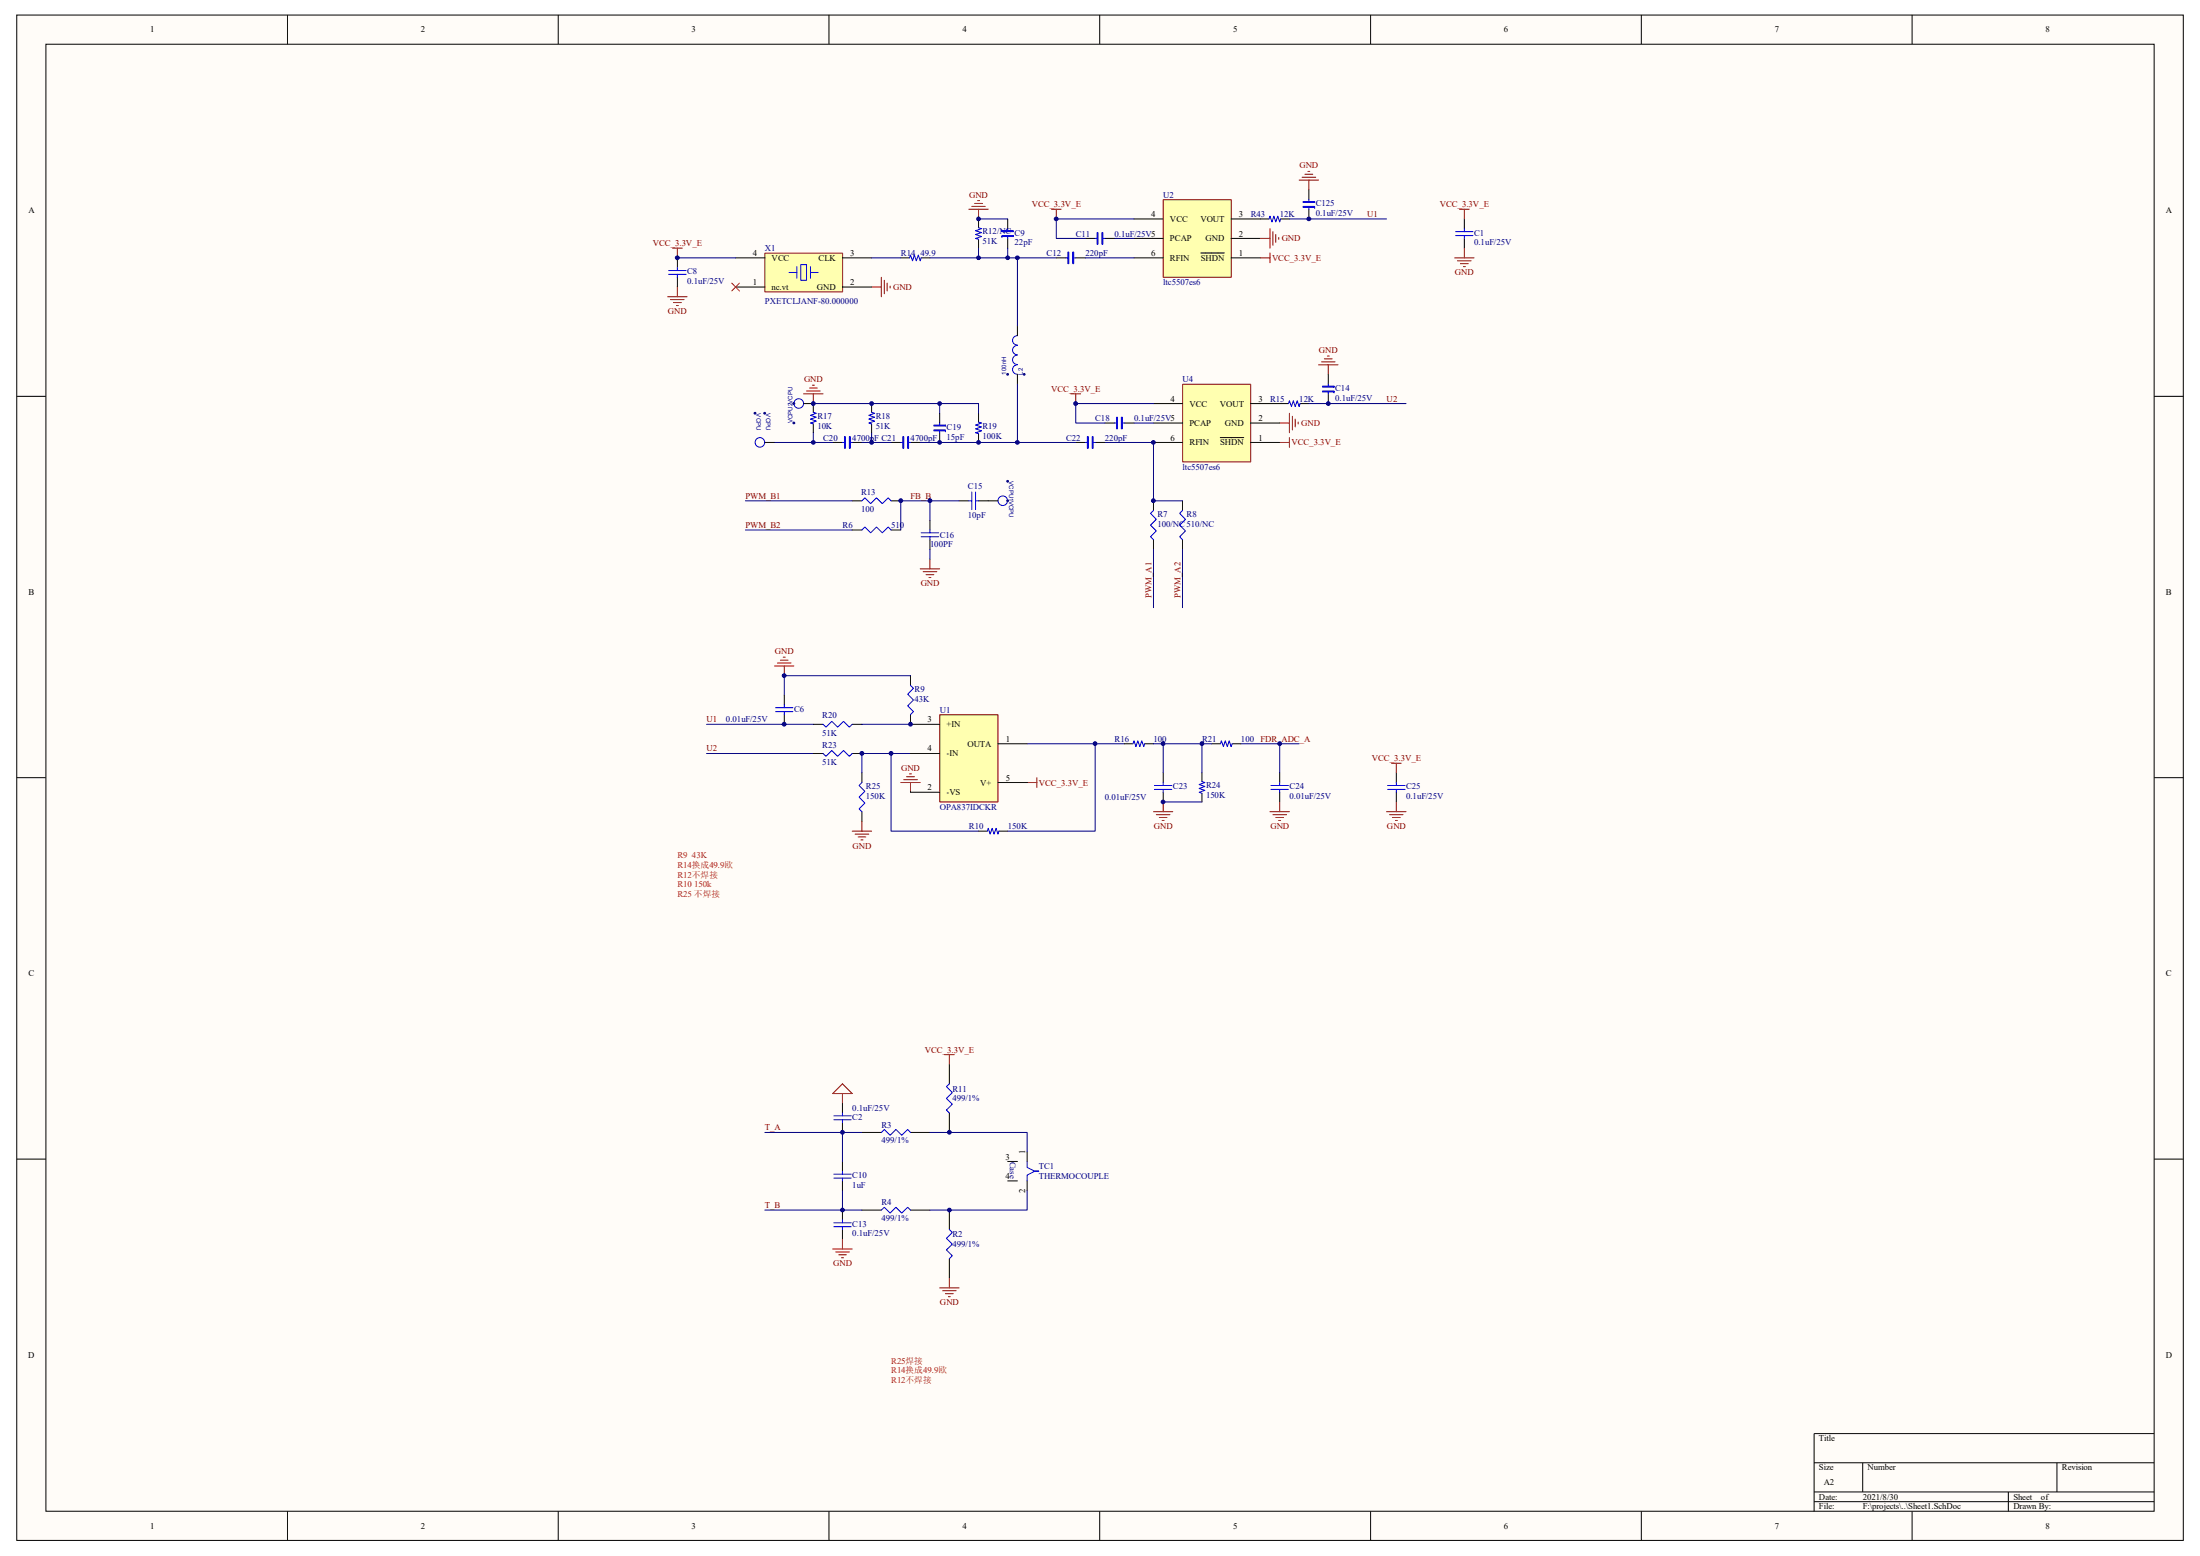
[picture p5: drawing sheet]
<svg xmlns="http://www.w3.org/2000/svg" width="297mm" height="210mm" viewBox="0 0 297 210" stroke-linecap="round" stroke-linejoin="round" font-family="sans-serif">
<path d="M2.3 2.1h292.5v205.8h-292.5z" fill="#fffcf8"/>
<path d="M2.3 2h292.5v205.9h-292.5z" fill="none" stroke="#000" stroke-width=".14"/>
<path d="M6.2 6h284.6v197.9h-284.6z" fill="#fffcf8"/>
<g fill="none" stroke="#000" stroke-width=".14">
<path d="M6.2 6h284.6v197.9h-284.6zM38.8 2v3.9M75.4 2v3.9M111.9 2v3.9M148.5 2v3.9M185.1 2v3.9M221.6 2v3.9M258.2 2v3.9M2.3 53.5h3.9M103.3 59.7h1.3M290.8 53.5h4M115.1 67.6h1.3"/>
<path d="M115.1 71.5h1.3M120.3 67.6h1.3M120.3 71.5h1.3M125.6 70.2v1.3M125.6 72.8v1.3M129.5 67.6h1.3M132.1 67.6h2.6M155.7 67.6v1.3M155.7 72.8v1.3M159.7 67.6v1.3M159.7 72.8v1.3M2.3 104.9h3.9"/>
<path d="M290.8 104.9h4M2.3 156.4h3.9M113.7 148.9v1.3M113.7 151.5v1.3M113.7 156.7v1.4M113.7 159.4v1.3M116.4 152.8h2.6M122.9 152.8h2.7M128.2 143.6v2.7M128.2 150.2v2.6M136.1 156.7h1.3M136.1 159.4h1.3"/>
<path d="M138.7 155.4v1.3M138.7 159.4v1.3M290.8 156.4h4M113.7 163.3v1.3M113.7 165.9v1.3M116.4 163.3h2.6M122.9 163.3h2.7M128.2 163.3v2.6M128.2 169.9v2.6M244.9 197.4h45.9M251.5 197.4v3.9M277.7 197.4v3.9"/>
<path d="M290.8 193.5h-45.9v10.5M38.8 204v3.9M75.4 204v3.9M111.9 204v3.9M148.5 204v3.9M185.1 204v3.9M221.6 204v3.9M244.9 201.3h45.9M244.9 202.6h45.9M258.2 204v3.9M271.2 201.3v2.7"/>
</g>
<g fill="none" stroke="#00f" stroke-width=".14">
<path d="M116.4 67.6l.4-.4 .8 .8 .7-.8 .8 .8 .8-.8 .4 .4M116.4 71.5l.4-.4 .8 .8 .7-.8 .8 .8 .8-.8 .4 .4M124.4 72.4h2.3M124.4 71.9h2.3M125.6 71.5v.4M125.6 72.4v.4M130.8 67.6h.4M131.2 66.4v2.4M131.7 67.6h.4M131.7 66.4v2.4M155.7 68.9l-.4 .4 .8 .8-.8 .8 .8 .7-.8 .8 .4 .4M159.7 68.9l-.4 .4 .8 .8-.8 .8 .8 .7-.8 .8 .4 .4"/>
<path d="M112.6 150.6h2.3M112.6 151.1h2.3M112.6 159h2.3M112.6 158.5h2.3M113.7 150.2v.4M113.7 151.1v.4M113.7 158.1v.4M113.7 159v.4M119 152.8l.4-.4 .8 .8 .8-.8 .7 .8 .9-.8 .3 .4M128.2 146.3l-.4 .3 .8 .8-.8 .8 .8 .8-.8 .8 .4 .4M138.7 156.7v.8l1 .6h.5h-.5l-1 .5v.8M112.6 165.5h2.3"/>
<path d="M112.6 165h2.3M113.7 164.6v.4M113.7 165.5v.4M119 163.3l.4-.4 .8 .8 .8-.8 .7 .8 .9-.8 .3 .4M128.2 165.9l.4 .4-.8 .8 .8 .8-.8 .8 .8 .8-.4 .4"/>
<circle cx="102.6" cy="59.7" r=".65"/>
<circle cx="135.4" cy="67.6" r=".64"/>
</g>
<path d="M103.3 152.8h13.1M113.7 152.8v3.9M125.6 152.8h13.1v2.6M103.3 163.3h13.1M113.7 160.7v2.6M138.7 160.7v2.6h-13.1" fill="none" stroke="#000080" stroke-width=".14"/>
<g fill="none" stroke="#800000" stroke-width=".14">
<path d="M112.4 147.6l1.3-1.3 1.4 1.3zM113.7 147.6v1.3M127.5 142.3h1.3M128.2 142.3v1.3M112.4 168.6h2.7M112.8 169h1.9M113.2 169.3h1.1M113.6 169.7h.3M113.7 167.2v1.4M126.9 173.8h2.6M127.3 174.2h1.8M127.7 174.6h1"/>
<path d="M128.1 175h.2M128.2 172.5v1.3"/>
</g>
<g fill="#000080" stroke="#000080" stroke-width=".14">
<path d="M101.8 55.7h.2v.2h-.2z" fill-rule="evenodd"/>
<path d="M103.2 55.7h.1v.2h-.1z" fill-rule="evenodd"/>
<path d="M136 64.9h.1v.1h-.1z" fill-rule="evenodd"/>
<path d="M136 67.5h.1v.2h-.1z" fill-rule="evenodd"/>
</g>
<path d="M103.3 34.2h10.5v5.2h-10.5z" fill="#ffffb0"/>
<g fill="none" stroke="#800000" stroke-width=".14">
<path d="M90.8 33.5h1.3M91.5 33.5v1.3M91.5 38.7v1.3M103.3 34.2h10.5v5.2h-10.5zM117.7 38.7h1.3M119 37.4v2.6M119.4 37.8v1.8M119.8 38.2v1.1M120.2 38.6v.3M90.1 40h2.7M90.5 40.4h1.9M90.9 40.8h1.1"/>
<path d="M91.3 41.2h.3M124.2 76.8h2.7M124.6 77.2h1.9M125 77.6h1.1M125.4 77.9h.3M125.6 75.5v1.3M115.1 112.2h2.6M115.5 112.6h1.8M115.9 112.9h1M116.2 113.3h.3M116.4 110.8v1.4M121.6 105.6h2.6"/>
<path d="M122 105.2h1.9M122.4 104.8h1.1M122.8 104.4h.3M122.9 105.6v1.3M138.7 105.6h1.3M140 104.9v1.4"/>
</g>
<path d="M90.3 37h2.3M90.3 36.5h2.3M91.5 36.1v.4M91.5 37v.4M106.5 36.8h1.1M107.6 36v1.5M108.1 35.7h.8v2.1h-.8zM109.4 36v1.5M109.4 36.8h1.1M116.4 105.6l-.4 .4 .8 .8-.8 .8 .8 .8-.8 .8 .4 .3M133.3 112.2l.1-.4 .3 .8 .3-.8 .2 .8 .3-.8 .2 .8 .2-.4" fill="none" stroke="#00f" stroke-width=".14"/>
<path d="M91.5 34.8v1.3M91.5 37.4v1.3M99.3 38.7h4M99.3 34.8h4M113.7 38.7h4M113.7 34.8h4M116.4 104.3v1.3M116.4 109.5v1.3M132.1 112.2h1.2M134.9 112.2h1.2" fill="none" stroke="#000" stroke-width=".14"/>
<path d="M98.8 38.2l1 1.1M99.8 38.2l-1 1.1" fill="none" stroke="#f00" stroke-width=".14"/>
<g fill="none" stroke="#000080" stroke-width=".14">
<path d="M91.5 34.8h7.8M149.2 59.7h6.5v7.9h4M100.6 67.6h14.5M100.6 71.5h14.5M125.6 67.6v2.6M125.6 74.1v1.4M129.5 67.6h-7.9v3.9M155.7 74.1v7.9M159.7 74.1v7.9M120.3 101.7v10.5h11.8M122.9 101.7h-6.5v2.6M138.7 100.4h13.1"/>
<path d="M147.9 100.4v11.8h-11.8"/>
</g>
<path d="M126.9 96.5h7.8v11.7h-7.8z" fill="#ffffb0"/>
<g fill="none" stroke="#800000" stroke-width=".14">
<path d="M126.9 96.5h7.8v11.7h-7.8zM155.7 109.5h2.6M156.1 109.9h1.9M156.5 110.3h1.1M156.9 110.7h.3M157.1 108.2v1.3M187.2 109.5h2.6M187.6 109.9h1.8M187.9 103h1.3M188 110.3h1.1M188.4 110.7h.3M188.5 103v1.3"/>
<path d="M188.5 108.2v1.3"/>
</g>
<path d="M122.9 97.7h4M122.9 101.7h4M122.9 106.9h4M134.7 100.4h4M134.7 105.6h4M151.8 100.4h1.2M154.6 100.4h1.1M157.1 104.3v1.3M157.1 106.9v1.3M188.5 104.3v1.3M188.5 106.9v1.3" fill="none" stroke="#000" stroke-width=".14"/>
<path d="M153 100.4l.1-.4 .3 .8 .2-.8 .3 .8 .3-.8 .2 .8 .2-.4M155.9 106h2.3M155.9 106.5h2.3M157.1 105.6v.4M157.1 106.5v.4M187.3 106h2.4M187.3 106.5h2.4M188.5 105.6v.4M188.5 106.5v.4" fill="none" stroke="#00f" stroke-width=".14"/>
<path d="M95.4 101.7h14.4" fill="none" stroke="#000080" stroke-width=".14"/>
<path d="M157.1 27h9.1v10.4h-9.1z" fill="#ffffb0"/>
<g fill="none" stroke="#800000" stroke-width=".14">
<path d="M130.8 28.2h2.6M131.2 27.9h1.8M131.6 27.5h1M132 27.1h.2M132.1 28.2v1.3M142 28.2h1.3M142.6 28.2v1.3M157.1 26.9h9.1v10.5h-9.1zM170.2 34.8h1.3M170.2 32.2h1.3M171.5 30.9v2.6M171.5 34.1v1.4"/>
<path d="M171.9 31.3v1.8M172.3 31.6v1.1M172.7 32v.3M175.4 24.3h2.6M175.8 23.9h1.8M176.2 23.5h1M176.6 23.1h.2M176.7 24.3v1.3"/>
</g>
<g fill="none" stroke="#000" stroke-width=".14">
<path d="M121.6 34.8h1.2M124.4 34.8h1.2M132.1 29.5v1.2M132.1 32.3v1.2M136.1 29.5v1.4M136.1 32.2v1.3M142.6 34.8h1.3M145.2 34.8h1.4M146.6 32.2h1.3M149.2 32.2h1.3M153.1 34.8h4M153.1 32.2h4"/>
<path d="M153.1 29.5h4M162.1 34.1h3.2M166.2 34.8h4M166.2 32.2h4M166.2 29.5h5.1M172.9 29.5h1.2M176.7 25.6v1.3M176.7 28.2v1.3"/>
</g>
<path d="M122.8 34.8l.1-.4 .3 .8 .3-.8 .2 .8 .3-.8 .2 .8 .2-.4M132.1 30.7l.4 .2-.8 .2 .8 .3-.8 .2 .8 .3-.8 .3 .4 .1M136.1 30.9v.2M136.1 31.9v.3M143.9 34.8h.3M145 34.8h.2M147.9 32.2h.2M148.9 32.2h.3M171.3 29.5l.2-.3 .2 .8 .3-.8 .3 .8 .2-.8 .3 .8 .1-.5M176.7 26.9v.3M176.7 28v.2" fill="none" stroke="#00f" stroke-width=".14"/>
<g fill="#00f" stroke="#00f" stroke-width=".14">
<path d="M135.3 31.1h1.5v.2h-1.5z" fill-rule="evenodd"/>
<path d="M135.3 31.8v.1h1.5v-.1z" fill-rule="evenodd"/>
<path d="M144.2 34h.1v1.6h-.1z" fill-rule="evenodd"/>
<path d="M144.8 34h.2v1.6h-.2z" fill-rule="evenodd"/>
<path d="M148.1 31.4h.1v1.6h-.1z" fill-rule="evenodd"/>
<path d="M148.8 31.4h.1v1.6h-.1z" fill-rule="evenodd"/>
<path d="M175.9 27.9h1.6v.1h-1.6z" fill-rule="evenodd"/>
<path d="M175.9 27.2v.1h1.6v-.1z" fill-rule="evenodd"/>
</g>
<path d="M125.6 34.8h17M132.1 33.5v1.3M132.1 29.5h4M136.1 33.5v1.3M146.6 34.8h6.5M150.5 32.2h2.6M153.1 29.5h-10.5v2.7h4M174.1 29.5h13.1" fill="none" stroke="#000080" stroke-width=".14"/>
<path d="M159.7 51.9h9.2v10.4h-9.2z" fill="#ffffb0"/>
<g fill="none" stroke="#800000" stroke-width=".14">
<path d="M196.4 34.8h2.6M196.8 35.2h1.8M197.1 28.2h1.3M197.2 35.6h1M197.6 36h.2M197.7 28.2v1.3M197.7 33.5v1.3M108.5 53.1h2.6M108.9 52.8h1.8M109.3 52.4h1M109.7 52h.3M109.8 53.1v1.4"/>
<path d="M144.6 53.1h1.3M145.2 53.1v1.4M159.7 51.9h9.2v10.4h-9.2zM172.8 59.7h1.3M172.8 57.1h1.3M174.1 55.8v2.6M174.1 59.1v1.3M174.5 56.2v1.8M174.9 56.6v1M175.3 57v.2M178 49.2h2.7M178.4 48.8h1.9"/>
<path d="M178.8 48.4h1.1M179.2 48h.3M179.3 49.2v1.3M104.6 89.9h2.6M105 89.5h1.8M105.4 89.1h1M105.7 88.7h.3M105.9 89.9v1.3M171.5 109.5h2.6M171.9 109.9h1.8M172.3 110.3h1M172.7 110.7h.2"/>
<path d="M172.8 108.2v1.3"/>
</g>
<g fill="none" stroke="#000" stroke-width=".14">
<path d="M197.7 29.5v1.4M197.7 32.2v1.3M108.5 54.5h1.3v1.1M109.8 57.2v1.2M112.4 59.7h1.3M115.1 59.7h1.3M117.7 54.5v1.1M117.7 57.2v1.2M120.3 59.7h1.3M122.9 59.7h1.3M126.9 55.8v1.3M126.9 58.4v1.3"/>
<path d="M132.1 55.8v1.2M132.1 58.5v1.2M137.4 44v1.3M137.4 50.5v1.3M145.2 59.7h1.4M147.9 59.7h1.3M149.2 57.1h1.3M151.8 57.1h1.3M155.7 59.7h4M155.7 57.1h4M155.7 54.5h4M164.8 59.1h3.1"/>
<path d="M168.8 59.7h4M168.8 57.1h4M168.8 54.5h5.2M175.5 54.5h1.2M179.3 50.5v1.3M179.3 53.1v1.4M105.9 93.8v1.3M105.9 96.4v1.3M109.8 97.7h1.3M115.1 97.7h1.3M122.9 91.2v1.3M122.9 96.4v1.3"/>
<path d="M109.8 101.7h1.3M115.1 101.7h1.3M162.3 104.3v1.2M162.3 107.1v1.1M163.6 100.4h1.2M166.4 100.4h1.1M172.8 104.3v1.3M172.8 106.9v1.3"/>
</g>
<g fill="none" stroke="#00f" stroke-width=".14">
<path d="M196.5 31.3h2.4M196.5 31.8h2.4M197.7 30.9v.4M197.7 31.8v.4M109.8 55.6l.4 .2-.8 .2 .8 .3-.8 .3 .8 .2-.8 .3 .4 .1M113.7 59.7h.3M114.8 59.7h.3M117.7 55.6l.4 .2-.8 .2 .8 .3-.8 .3 .8 .2-.8 .3 .4 .1M121.6 59.7h.3M122.7 59.7h.2M126.9 57.1v.3M126.9 58.1v.3"/>
<path d="M132.1 57l.4 .1-.8 .3 .8 .2-.8 .3 .8 .2-.8 .3 .4 .1M137.4 49.2a.64 .64 0 0 0-.7 .7 .64 .64 0 0 0 .7 .6M137.4 47.9a.64 .64 0 0 0-.7 .7 .64 .64 0 0 0 .7 .6M137.4 46.6a.64 .64 0 0 0-.7 .6 .64 .64 0 0 0 .7 .7M137.4 45.3a.64 .64 0 0 0-.7 .6 .64 .64 0 0 0 .7 .7M146.6 59.7h.2M147.6 59.7h.3M150.5 57.1h.2M151.5 57.1h.3M174 54.5l.1-.4 .3 .8 .2-.8 .3 .8 .3-.8 .2 .8 .1-.4M179.3 51.8v.3M179.3 52.9v.2"/>
<path d="M104.7 95.5h2.4M104.7 96h2.4M105.9 95.1v.4M105.9 96v.4M111.1 97.7l.4 .4 .8-.8 .8 .8 .8-.8 .8 .8 .4-.4M122.9 92.5l.4 .4-.7 .8 .7 .8-.7 .7 .7 .8-.4 .4M111.1 101.7l.4 .4 .8-.8 .8 .8 .8-.8 .8 .8 .4-.4M162.3 105.5l.4 .1-.8 .3 .8 .2-.8 .3 .8 .3-.8 .2 .4 .2M164.8 100.4l.1-.4 .3 .8 .2-.8 .3 .8 .3-.8 .2 .8 .2-.4M171.6 106h2.4M171.6 106.5h2.4M172.8 105.6v.4"/>
<path d="M172.8 106.5v.4"/>
<circle cx="107.8" cy="54.5" r=".65"/>
</g>
<g fill="#00f" stroke="#00f" stroke-width=".14">
<path d="M146.8 58.9h.1v1.6h-.1z" fill-rule="evenodd"/>
<path d="M147.5 58.9h.1v1.6h-.1z" fill-rule="evenodd"/>
<path d="M150.7 56.3h.2v1.6h-.2z" fill-rule="evenodd"/>
<path d="M151.4 56.3h.1v1.6h-.1z" fill-rule="evenodd"/>
<path d="M178.6 52.8h1.5v.1h-1.5z" fill-rule="evenodd"/>
<path d="M178.6 52.1v.1h1.5v-.1z" fill-rule="evenodd"/>
<path d="M114 58.9h.1v1.6h-.1z" fill-rule="evenodd"/>
<path d="M114.7 58.9h.1v1.6h-.1z" fill-rule="evenodd"/>
<path d="M121.9 58.9h.1v1.6h-.1z" fill-rule="evenodd"/>
<path d="M122.6 58.9h.1v1.6h-.1z" fill-rule="evenodd"/>
<path d="M126.1 58h1.6v.1h-1.6z" fill-rule="evenodd"/>
<path d="M126.1 57.4v.1h1.6v-.1z" fill-rule="evenodd"/>
</g>
<g fill="none" stroke="#000080" stroke-width=".14">
<path d="M117.7 34.8h3.9M137.4 34.8v9.2M104.6 59.7h7.8M109.8 58.4v1.3M109.8 54.5h17.1v1.3M116.4 59.7h3.9M117.7 58.4v1.3M124.2 59.7h21M126.9 54.5h5.2v1.3M137.4 51.8v7.9M153.1 57.1h2.6M155.7 54.5h-10.5v2.6h4"/>
<path d="M176.7 54.5h13.1M95.4 97.7h14.4M116.4 97.7h6.5M122.9 91.2h-17v2.6M155.7 100.4h7.9M157.1 100.4v3.9M157.1 108.2h5.2M162.3 100.4v3.9M167.5 100.4h7.9M172.8 100.4v3.9"/>
</g>
<g fill="#000080" stroke="#000080" stroke-width=".14">
<path d="M136 50.4h.1v.2h-.1z" fill-rule="evenodd"/>
<path d="M91.3 34.6l.1-.1 .2 .1 .1 .2-.1 .2h-.1l-.3-.1z" fill-rule="evenodd"/>
<path d="M137.1 59.6l.3-.1h.1l.1 .2-.2 .2h-.2z" fill-rule="evenodd"/>
<path d="M137.2 34.6l.2-.1 .1 .1 .1 .2-.1 .2h-.1l-.3-.1z" fill-rule="evenodd"/>
<path d="M142.4 29.4l.2-.1 .2 .1v.3l-.2 .1-.2-.1-.1-.2z" fill-rule="evenodd"/>
<path d="M155.5 59.5h.4l.1 .2-.1 .2h-.2h-.2v-.2z" fill-rule="evenodd"/>
<circle cx="138.3" cy="50.5" r=".12"/>
<circle cx="107.2" cy="57.1" r=".12"/>
<circle cx="107.2" cy="54.5" r=".12"/>
<circle cx="105.9" cy="97.7" r=".25"/>
<circle cx="105.9" cy="91.2" r=".25"/>
<circle cx="109.8" cy="59.7" r=".25"/>
<circle cx="109.8" cy="54.5" r=".25"/>
<circle cx="113.7" cy="163.3" r=".25"/>
<circle cx="113.7" cy="152.8" r=".25"/>
<circle cx="116.4" cy="101.7" r=".25"/>
<circle cx="117.7" cy="59.7" r=".25"/>
<circle cx="117.7" cy="54.5" r=".25"/>
<circle cx="120.3" cy="101.7" r=".25"/>
<circle cx="121.6" cy="67.6" r=".25"/>
<circle cx="122.9" cy="97.7" r=".25"/>
<circle cx="125.6" cy="67.6" r=".25"/>
<circle cx="126.9" cy="59.7" r=".25"/>
<circle cx="126.9" cy="54.5" r=".25"/>
<circle cx="128.2" cy="163.3" r=".25"/>
<circle cx="128.2" cy="152.8" r=".25"/>
<circle cx="132.1" cy="59.7" r=".25"/>
<circle cx="132.1" cy="34.8" r=".25"/>
<circle cx="132.1" cy="29.5" r=".25"/>
<circle cx="136.1" cy="34.8" r=".25"/>
<circle cx="145.2" cy="54.5" r=".26"/>
<circle cx="147.8" cy="100.3" r=".25"/>
<circle cx="155.7" cy="67.6" r=".25"/>
<circle cx="157" cy="108.2" r=".25"/>
<circle cx="157" cy="100.4" r=".25"/>
<circle cx="162.3" cy="100.4" r=".25"/>
<circle cx="172.8" cy="100.4" r=".25"/>
<circle cx="176.7" cy="29.5" r=".25"/>
<circle cx="179.3" cy="54.5" r=".25"/>
</g>
<g font-size="1.2">
<text x="20.3" y="4.4">1</text>
<text x="56.8" y="4.4">2</text>
<text x="93.4" y="4.4">3</text>
<text x="129.9" y="4.4">4</text>
<text x="166.5" y="4.4">5</text>
<text x="203" y="4.4">6</text>
<text x="239.6" y="4.4">7</text>
<text x="276.2" y="4.4">8</text>
<text x="3.8" y="28.8">A</text>
<text x="155.4" y="29.3">4</text>
<text x="158" y="30">VCC</text>
<text x="162.1" y="30">VOUT</text>
<text x="167.3" y="29.3">3</text>
<text x="292.4" y="28.8">A</text>
<text x="101.6" y="34.5">4</text>
<text x="104.2" y="35.2">VCC</text>
<text x="110.5" y="35.2">CLK</text>
<text x="114.8" y="34.5">3</text>
<text x="155.4" y="34.5">6</text>
<text x="158" y="32.6">PCAP</text>
<text x="158" y="35.2">RFIN</text>
<text x="162.1" y="35.2">SHDN</text>
<text x="162.8" y="32.6">GND</text>
<text x="167.3" y="31.9">2</text>
<text x="167.3" y="34.5">1</text>
<text x="101.6" y="38.5">1</text>
<text x="104.2" y="39.1">nc.vt</text>
<text x="110.3" y="39.1">GND</text>
<text x="114.8" y="38.5">2</text>
<text x="158" y="54.2">4</text>
<text x="158" y="59.5">6</text>
<text x="160.6" y="54.9">VCC</text>
<text x="160.6" y="57.5">PCAP</text>
<text x="164.7" y="54.9">VOUT</text>
<text x="165.4" y="57.5">GND</text>
<text x="169.9" y="56.8">2</text>
<text x="169.9" y="54.2">3</text>
<text x="169.9" y="59.5">1</text>
<text x="160.6" y="60.1">RFIN</text>
<text x="164.8" y="60.1">SHDN</text>
<text x="3.8" y="80.3">B</text>
<text x="292.4" y="80.3">B</text>
<text x="125.2" y="97.5">3</text>
<text x="125.2" y="101.4">4</text>
<text x="127.8" y="98.1">+IN</text>
<text x="130.6" y="100.8">OUTA</text>
<text x="135.8" y="100.1">1</text>
<text x="125.2" y="106.7">2</text>
<text x="127.8" y="102.1">-IN</text>
<text x="127.8" y="107.3">-VS</text>
<text x="132.3" y="106">V+</text>
<text x="135.8" y="105.3">5</text>
<text x="3.8" y="131.7">C</text>
<text x="292.4" y="131.7">C</text>
<text x="138.4" y="155.7" transform="rotate(-90 138.4 155.7)">1</text>
<text x="135.7" y="156.5">3</text>
<text x="135.7" y="159.1">4</text>
<text x="138.4" y="161" transform="rotate(-90 138.4 161)">2</text>
<text x="3.8" y="183.2">D</text>
<text x="292.4" y="183.2">D</text>
<text x="245.6" y="194.5">Title</text>
<text x="245.6" y="198.4">Size</text>
<text x="245.6" y="202.4">Date:</text>
<text x="245.6" y="203.7">File:</text>
<text x="246.2" y="200.4">A2</text>
<text x="251.5" y="202.4">2021/8/30</text>
<text x="251.5" y="203.7">F:\projects\..\Sheet1.SchDoc</text>
<text x="252.2" y="198.4">Number</text>
<text x="271.8" y="203.7">Drawn By:</text>
<text x="271.8" y="202.4">Sheet</text>
<text x="275.6" y="202.4">of</text>
<text x="278.4" y="198.4">Revision</text>
<text x="20.3" y="206.3">1</text>
<text x="56.8" y="206.3">2</text>
<text x="93.4" y="206.3">3</text>
<text x="129.9" y="206.3">4</text>
<text x="166.5" y="206.3">5</text>
<text x="203" y="206.3">6</text>
<text x="239.6" y="206.3">7</text>
<text x="276.2" y="206.3">8</text>
</g>
<g font-size="1.2" fill="#800000">
<text x="175.5" y="22.7">GND</text>
<text x="130.8" y="26.7">GND</text>
<text x="139.3" y="28">VCC_3.3V_E</text>
<text x="184.6" y="29.3">U1</text>
<text x="194.4" y="28">VCC_3.3V_E</text>
<text x="88.1" y="33.2">VCC_3.3V_E</text>
<text x="171.7" y="35.2">VCC_3.3V_E</text>
<text x="173.1" y="32.6">GND</text>
<text x="120.6" y="39.1">GND</text>
<text x="196.4" y="37.2">GND</text>
<text x="90.2" y="42.4">GND</text>
<text x="178.1" y="47.6">GND</text>
<text x="108.6" y="51.6">GND</text>
<text x="141.9" y="52.9">VCC_3.3V_E</text>
<text x="175.7" y="57.5">GND</text>
<text x="187.2" y="54.2">U2</text>
<text x="174.4" y="60.1">VCC_3.3V_E</text>
<text x="100.6" y="67.3">PWM_B1</text>
<text x="100.6" y="71.2">PWM_B2</text>
<text x="123" y="67.3">FB_B</text>
<text x="124.3" y="79.1">GND</text>
<text x="155.5" y="80.7" transform="rotate(-90 155.5 80.7)">PWM_A1</text>
<text x="159.4" y="80.7" transform="rotate(-90 159.4 80.7)">PWM_A2</text>
<text x="104.6" y="88.3">GND</text>
<text x="95.4" y="97.5">U1</text>
<text x="95.4" y="101.4">U2</text>
<text x="170.2" y="100.1">FDR_ADC_A</text>
<text x="121.7" y="104">GND</text>
<text x="140.3" y="106">VCC_3.3V_E</text>
<text x="185.2" y="102.7">VCC_3.3V_E</text>
<text x="155.8" y="111.9">GND</text>
<text x="171.5" y="111.9">GND</text>
<text x="187.3" y="111.9">GND</text>
<text x="115.1" y="114.5">GND</text>
<text x="124.9" y="142.1">VCC_3.3V_E</text>
<text x="103.3" y="152.5">T_A</text>
<text x="103.3" y="163">T_B</text>
<text x="112.5" y="170.9">GND</text>
<text x="126.9" y="176.1">GND</text>
</g>
<g font-size="1.2" fill="#000080">
<text x="157.1" y="26.7">U2</text>
<text x="168.9" y="29.3">R43</text>
<text x="172.8" y="29.3">12K</text>
<text x="177.6" y="27.9">C125</text>
<text x="177.6" y="29.2">0.1uF/25V</text>
<text x="103.3" y="33.9">X1</text>
<text x="121.6" y="34.5">R14 49.9</text>
<text x="132.6" y="31.6">R12/NC C9</text>
<text x="132.6" y="33">51K</text>
<text x="137" y="33.1">22pF</text>
<text x="141.3" y="34.5">C12</text>
<text x="145.2" y="31.9">C11</text>
<text x="146.6" y="34.5">220pF</text>
<text x="150.5" y="31.9">0.1uF/25V5</text>
<text x="199" y="31.8">C1</text>
<text x="199" y="33.1">0.1uF/25V</text>
<text x="92.8" y="37">C8</text>
<text x="92.8" y="38.3">0.1uF/25V</text>
<text x="103.3" y="41.1">PXETCLJANF-80.000000</text>
<text x="157.1" y="38.5">ltc5507es6</text>
<text x="159.7" y="51.6">U4</text>
<text x="180.3" y="52.8">C14</text>
<text x="110.4" y="56.6">R17</text>
<text x="110.4" y="57.9">10K</text>
<text x="111.1" y="59.5">C20</text>
<text x="115.1" y="59.5">4700pF C21</text>
<text x="118.2" y="56.6">R18</text>
<text x="118.2" y="57.9">51K</text>
<text x="123" y="59.5">4700pF</text>
<text x="127.8" y="58">C19</text>
<text x="127.8" y="59.3">15pF</text>
<text x="132.6" y="57.9">R19</text>
<text x="132.6" y="59.2">100K</text>
<text x="143.9" y="59.5">C22</text>
<text x="147.9" y="56.8">C18</text>
<text x="149.2" y="59.5">220pF</text>
<text x="153.1" y="56.8">0.1uF/25V5</text>
<text x="171.5" y="54.2">R15</text>
<text x="175.4" y="54.2">12K</text>
<text x="180.3" y="54.1">0.1uF/25V</text>
<text x="130.7" y="66">C15</text>
<text x="159.7" y="63.4">ltc5507es6</text>
<text x="113.8" y="71.2">R6</text>
<text x="116.3" y="66.8">R13</text>
<text x="116.3" y="69.2">100</text>
<text x="120.3" y="71.2">510</text>
<text x="130.7" y="69.9">10pF</text>
<text x="156.3" y="69.8">R7</text>
<text x="156.3" y="71.1">100/NC 510/NC</text>
<text x="160.2" y="69.8">R8</text>
<text x="125.6" y="73.9">100PF</text>
<text x="126.9" y="72.6">C16</text>
<text x="123.5" y="93.4">R9</text>
<text x="123.5" y="94.7">43K</text>
<text x="98" y="97.5">0.01uF/25V</text>
<text x="107.2" y="96">C6</text>
<text x="111" y="96.9">R20</text>
<text x="111" y="99.3">51K</text>
<text x="111" y="100.9">R23</text>
<text x="126.9" y="96.2">U1</text>
<text x="150.5" y="100.1">R16</text>
<text x="155.7" y="100.1">100</text>
<text x="162.3" y="100.1">R21</text>
<text x="167.6" y="100.1">100</text>
<text x="111" y="103.3">51K</text>
<text x="116.9" y="106.5">R25</text>
<text x="116.9" y="107.8">150K</text>
<text x="149.2" y="108">0.01uF/25V</text>
<text x="158.4" y="106.5">C23</text>
<text x="162.8" y="106.4">R24</text>
<text x="162.8" y="107.7">150K</text>
<text x="174.1" y="106.5">C24</text>
<text x="174.1" y="107.8">0.01uF/25V</text>
<text x="189.8" y="106.5">C25</text>
<text x="189.8" y="107.8">0.1uF/25V</text>
<text x="126.9" y="109.3">OPA837IDCKR</text>
<text x="130.8" y="111.9">R10</text>
<text x="136.1" y="111.9">150K</text>
<text x="115.1" y="149.9">0.1uF/25V</text>
<text x="128.6" y="147.3">R11</text>
<text x="128.6" y="148.6">499/1%</text>
<text x="115.1" y="151.1">C2</text>
<text x="119" y="152.2">R3</text>
<text x="119" y="154.3">499/1%</text>
<text x="115.1" y="159">C10</text>
<text x="115.1" y="160.3">1uF</text>
<text x="136.3" y="156.8" transform="rotate(90 136.3 156.8)">Case</text>
<text x="140.3" y="157.8">TC1</text>
<text x="140.3" y="159.1">THERMOCOUPLE</text>
<text x="115.1" y="165.5">C13</text>
<text x="115.1" y="166.8">0.1uF/25V</text>
<text x="119" y="162.6">R4</text>
<text x="119" y="164.7">499/1%</text>
<text x="128.6" y="167">R2</text>
<text x="128.6" y="168.3">499/1%</text>
</g>
<g font-size="1.2" fill="#f00">
<text x="91.5" y="115.8">R9 43K</text>
<text x="91.5" y="117.2">R14换成49.9欧</text>
<text x="91.5" y="118.4">R12不焊接</text>
<text x="91.5" y="119.8">R10 150k</text>
<text x="91.5" y="121.1">R25 不焊接</text>
<text x="120.3" y="184">R25焊接</text>
<text x="120.3" y="185.3">R14换成49.9欧</text>
<text x="120.3" y="186.6">R12不焊接</text>
</g>
<g font-size=".8" fill="#000080">
<text x="135.9" y="50.5" transform="rotate(-90 135.9 50.5)">100nH</text>
<text x="138.1" y="50.5" transform="rotate(-90 138.1 50.5)">L2</text>
<text x="102.1" y="55.8" transform="rotate(90 102.1 55.8)">VCPU</text>
<text x="103.5" y="55.8" transform="rotate(90 103.5 55.8)">VCPU</text>
<text x="107" y="57.1" transform="rotate(-90 107 57.1)">VCPU2VCPU</text>
<text x="136.3" y="65" transform="rotate(90 136.3 65)">VCPU1VCPU</text>
</g>
</svg>
